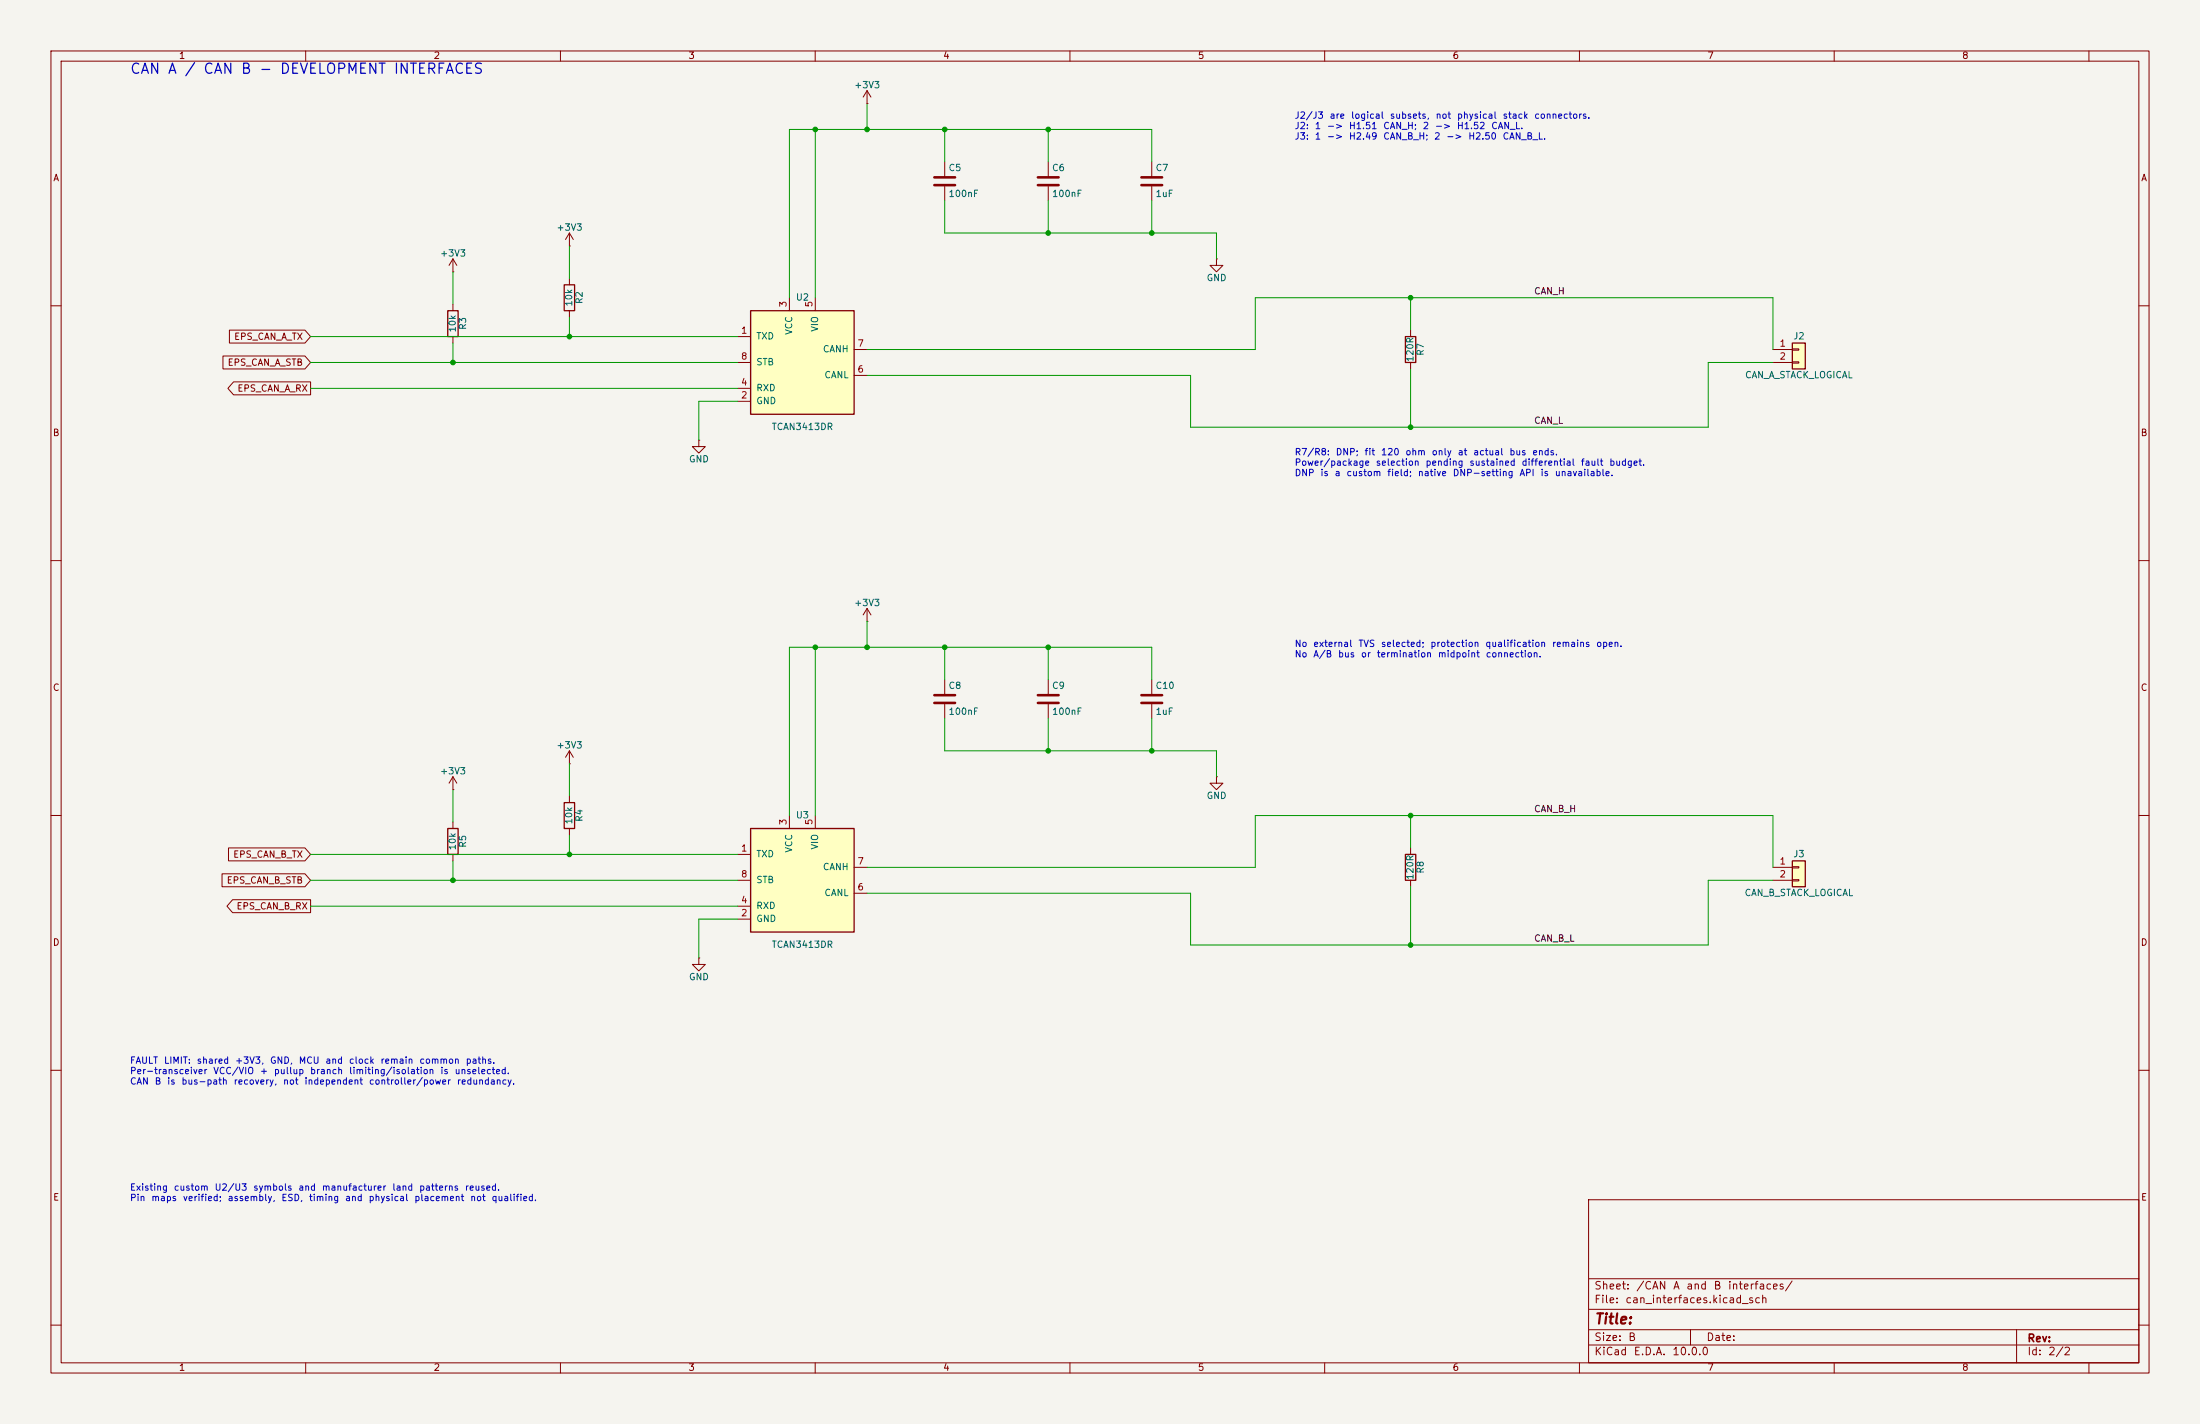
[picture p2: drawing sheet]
<svg xmlns="http://www.w3.org/2000/svg" width="432mm" height="279mm" viewBox="0 0 432 279" stroke-linecap="round" stroke-linejoin="round" font-family="sans-serif">
<path d="M0 0h431.8v279.4h-431.8z" fill="#f5f4ef" stroke="#f5f4ef" stroke-width=".2"/>
<g fill="none" stroke="#840000" stroke-width=".2">
<path d="M10 10h411.8v259.4h-411.8zM12 12h407.8v255.4h-407.8zM60 10v2M110 10v2M160 10v2M210 10v2M260 10v2M310 10v2M360 10v2M410 10v2M10 60h2M419.8 60h2"/>
<path d="M10 110h2M419.8 110h2M10 160h2M419.8 160h2M10 210h2M419.8 210h2M311.8 235.4h108v32h-108zM10 260h2M311.8 256.9h108M311.8 250.9h108M419.8 260h2M60 267.4v2"/>
<path d="M110 267.4v2M160 267.4v2M210 267.4v2M260 267.4v2M310 267.4v2M311.8 263.9h108M311.8 260.9h108M331.8 260.9v3M360 267.4v2M395.8 260.9v6.5M410 267.4v2"/>
</g>
<path d="M351.8 168.9h2.5v5.1h-2.5z" fill="#ffffc2"/>
<path d="M351.8 168.9h2.5v5.1h-2.5z" fill="none" stroke="#840000" stroke-width=".25"/>
<path d="M348 170.2h3.8M348 172.7h3.8M351.8 170.1h1.3v.2h-1.3zM351.8 172.6h1.3v.2h-1.3z" fill="none" stroke="#840000" stroke-width=".2"/>
<path d="M147.3 61h20.3v20.3h-20.3z" fill="#ffffc2"/>
<path d="M147.3 61h20.3v20.3h-20.3z" fill="none" stroke="#840000" stroke-width=".25"/>
<path d="M170.2 17.8l-.8 1.3M170.2 17.8l.7 1.3M170.2 17.8v2.5M170.2 20.3h.1M154.9 58.4v2.6M160 58.4v2.6M144.8 66h2.5M144.8 78.7h2.5M144.8 76.2h2.5M144.8 71.1h2.5M167.6 73.7h2.6M167.6 68.6h2.6" fill="none" stroke="#840000" stroke-width=".2"/>
<path d="M147.3 162.6h20.3v20.3h-20.3z" fill="#ffffc2"/>
<path d="M87.9 61h2v5h-2zM275.8 66h2.1v5.1h-2.1zM110.7 157.5h2.1v5.1h-2.1zM87.9 162.6h2v5h-2zM147.3 162.6h20.3v20.3h-20.3zM275.8 167.6h2.1v5.1h-2.1z" fill="none" stroke="#840000" stroke-width=".25"/>
<g fill="none" stroke="#840000" stroke-width=".2">
<path d="M185.4 31.8v2.7M185.4 36.6v2.8M205.7 31.8v2.7M205.7 36.6v2.8M226.1 31.8v2.7M226.1 36.6v2.8M88.9 53.3h.1M88.9 50.8v2.5M88.9 59.7v1.3M88.9 50.8l-.8 1.3M88.9 50.8l.8 1.3M238.8 50.8v1.3h1.2l-1.2 1.2-1.3-1.2h1.3"/>
<path d="M238.8 50.8h.1M88.9 66v1.3M276.9 64.8v1.2M276.9 71.1v1.3M170.2 119.4l-.8 1.3M170.2 119.4l.7 1.3M170.2 119.4v2.5M170.2 121.9h.1M185.4 133.4v2.7M185.4 138.2v2.8M205.7 133.4v2.7M205.7 138.2v2.8"/>
<path d="M226.1 133.4v2.7M226.1 138.2v2.8M88.9 154.9h.1M88.9 152.4l-.8 1.3M88.9 152.4l.8 1.3M88.9 152.4v2.5M111.8 149.9h.1M111.8 147.3v2.6M111.8 156.2v1.3M111.8 147.3l-.8 1.3M111.8 147.3l.7 1.3M238.8 152.4v1.3h1.2l-1.2 1.2-1.3-1.2h1.3"/>
<path d="M238.8 152.4h.1M88.9 161.3v1.3M88.9 167.6v1.3M111.8 162.6v1.2M144.8 167.6h2.5M144.8 177.8h2.5M144.8 172.7h2.5M154.9 160v2.6M160 160v2.6M167.6 175.3h2.6M167.6 170.2h2.6M276.9 166.4v1.2"/>
<path d="M276.9 172.7v1.3M144.8 180.3h2.5"/>
</g>
<path d="M183.4 34.8h4.1M183.4 36.3h4.1M203.7 34.8h4.1M203.7 36.3h4.1M224 34.8h4.1M224 36.3h4.1M183.4 136.4h4.1M183.4 137.9h4.1M203.7 136.4h4.1M203.7 137.9h4.1M224 136.4h4.1M224 137.9h4.1" fill="none" stroke="#840000" stroke-width=".51"/>
<path d="M351.8 67.3h2.5v5.1h-2.5z" fill="#ffffc2"/>
<path d="M110.7 55.9h2.1v5.1h-2.1zM351.8 67.3h2.5v5.1h-2.5z" fill="none" stroke="#840000" stroke-width=".25"/>
<g fill="none" stroke="#840000" stroke-width=".2">
<path d="M111.8 48.3h.1M111.8 45.7v2.6M111.8 54.6v1.3M111.8 45.7l-.8 1.3M111.8 45.7l.7 1.3M43.8 69.8h16l1.2 1.3-1.2 1.3h-16zM45 64.8h14.8l1.2 1.2-1.2 1.3h-14.8zM45.8 74.9h15.2v2.6h-15.2l-1.1-1.3zM111.8 61v1.2M348 68.6h3.8M348 71.1h3.8M351.8 68.5h1.3v.2h-1.3z"/>
<path d="M351.8 71h1.3v.2h-1.3zM137.2 86.4v1.2h1.2l-1.2 1.3-1.3-1.3h1.3M137.2 86.4h.1M43.6 171.4h16.2l1.2 1.3-1.2 1.3h-16.2zM44.8 166.4h15l1.2 1.2-1.2 1.3h-15zM45.7 176.5h15.3v2.6h-15.3l-1.2-1.3zM137.2 188v1.2h1.2l-1.2 1.3-1.3-1.3h1.3M137.2 188h.1"/>
</g>
<g fill="none" stroke="#009600" stroke-width=".2">
<path d="M160 25.4v33M170.2 20.3v5.1M185.4 25.4v6.4M185.4 39.4v6.3h53.4v5.1M205.7 25.4v6.4M205.7 39.4v6.3M226.1 31.8v-6.4h-71.2v33M226.1 39.4v6.3M88.9 53.3v6.4M111.8 48.3v6.3M276.9 58.4v6.4M61 66h83.8"/>
<path d="M61 71.1h83.8M61 76.2h83.8M88.9 67.3v3.8M111.8 62.2v3.8M144.8 78.7h-7.6v7.7M170.2 68.6h76.2v-10.2h101.6v10.2M276.9 72.4v11.4M348 71.1h-12.7v12.7h-101.6v-10.1h-63.5M160 127v33M170.2 121.9v5.1M185.4 127v6.4M205.7 127v6.4"/>
<path d="M226.1 133.4v-6.4h-71.2v33M88.9 154.9v6.4M111.8 149.9v6.3M185.4 141v6.3h53.4v5.1M205.7 141v6.3M226.1 141v6.3M61 167.6h83.8M61 172.7h83.8M61 177.8h83.8M88.9 168.9v3.8M111.8 163.8v3.8M170.2 170.2h76.2v-10.2h101.6v10.2"/>
<path d="M276.9 160v6.4M276.9 174v11.4M348 172.7h-12.7v12.7h-101.6v-10.1h-63.5M144.8 180.3h-7.6v7.7"/>
</g>
<g fill="#009600" stroke="#009600" stroke-width=".2">
<circle cx="160" cy="25.4" r=".46"/>
<circle cx="170.2" cy="25.4" r=".46"/>
<circle cx="185.4" cy="25.4" r=".46"/>
<circle cx="205.7" cy="127" r=".46"/>
<circle cx="205.7" cy="147.3" r=".46"/>
<circle cx="185.4" cy="127" r=".46"/>
<circle cx="160" cy="127" r=".46"/>
<circle cx="170.2" cy="127" r=".46"/>
<circle cx="205.7" cy="25.4" r=".46"/>
<circle cx="205.7" cy="45.7" r=".46"/>
<circle cx="226.1" cy="45.7" r=".46"/>
<circle cx="226.1" cy="147.3" r=".46"/>
<circle cx="111.8" cy="167.6" r=".46"/>
<circle cx="88.9" cy="71.1" r=".46"/>
<circle cx="111.8" cy="66" r=".46"/>
<circle cx="88.9" cy="172.7" r=".46"/>
<circle cx="276.9" cy="83.8" r=".46"/>
<circle cx="276.9" cy="160" r=".46"/>
<circle cx="276.9" cy="185.4" r=".46"/>
<circle cx="276.9" cy="58.4" r=".46"/>
</g>
<g font-size="2" fill="#0000c2">
<text x="25.4" y="15">CAN</text>
<text x="32.8" y="15">A</text>
<text x="36.1" y="15">/</text>
<text x="39.8" y="15">CAN</text>
<text x="47.2" y="15">B</text>
<text x="50.7" y="15">-</text>
<text x="54.8" y="15">DEVELOPMENT</text>
<text x="77.1" y="15">INTERFACES</text>
</g>
<text font-size="2" fill="#840000" x="312.8" y="260.3">Title:</text>
<g font-size="1.5" fill="#840000">
<text x="312.8" y="256.1">File:</text>
<text x="312.8" y="253.4">Sheet:</text>
<text x="318.9" y="256.1">can_interfaces.kicad_sch</text>
<text x="321" y="253.4">/CAN</text>
<text x="328.3" y="253.4">A</text>
<text x="330.8" y="253.4">and</text>
<text x="336.2" y="253.4">B</text>
<text x="339" y="253.4">interfaces/</text>
<text x="312.8" y="263.5">Size:</text>
<text x="319.5" y="263.5">B</text>
<text x="334.8" y="263.5">Date:</text>
<text x="397.8" y="263.7">Rev:</text>
<text x="312.8" y="266.3">KiCad</text>
<text x="320.5" y="266.3">E.D.A.</text>
<text x="328.1" y="266.3">10.0.0</text>
<text x="397.8" y="266.3">Id:</text>
<text x="401.9" y="266.3">2/2</text>
</g>
<g font-size="1.3" fill="#840000">
<text x="35" y="11.9">1</text>
<text x="85" y="11.9">2</text>
<text x="135" y="11.9">3</text>
<text x="185" y="11.9">4</text>
<text x="235" y="11.9">5</text>
<text x="285" y="11.9">6</text>
<text x="335" y="11.9">7</text>
<text x="385" y="11.9">8</text>
<text x="10.3" y="35.9">A</text>
<text x="420.1" y="35.9">A</text>
<text x="45.8" y="67">EPS_CAN_A_TX</text>
<text x="44.6" y="72.1">EPS_CAN_A_STB</text>
<text x="46.5" y="77.2">EPS_CAN_A_RX</text>
<text x="10.3" y="85.9">B</text>
<text x="420.1" y="85.9">B</text>
<text x="10.3" y="135.9">C</text>
<text x="420.1" y="135.9">C</text>
<text x="44.4" y="173.7">EPS_CAN_B_STB</text>
<text x="45.7" y="168.6">EPS_CAN_B_TX</text>
<text x="46.3" y="178.8">EPS_CAN_B_RX</text>
<text x="10.3" y="185.9">D</text>
<text x="420.1" y="185.9">D</text>
<text x="10.3" y="235.9">E</text>
<text x="420.1" y="235.9">E</text>
<text x="35" y="269.3">1</text>
<text x="85" y="269.3">2</text>
<text x="135" y="269.3">3</text>
<text x="185" y="269.3">4</text>
<text x="235" y="269.3">5</text>
<text x="285" y="269.3">6</text>
<text x="335" y="269.3">7</text>
<text x="385" y="269.3">8</text>
</g>
<g font-size="1.3" fill="#006464">
<text x="167.5" y="17.6">+3V3</text>
<text x="186.1" y="33.9">C5</text>
<text x="206.4" y="33.9">C6</text>
<text x="226.7" y="33.9">C7</text>
<text x="186.1" y="39">100nF</text>
<text x="206.4" y="39">100nF</text>
<text x="226.7" y="39">1uF</text>
<text x="109.1" y="45.6">+3V3</text>
<text x="86.3" y="50.6">+3V3</text>
<text x="114.7" y="59.8" transform="rotate(-90 114.7 59.8)">R2</text>
<text x="156.1" y="59.3">U2</text>
<text x="236.7" y="55.5">GND</text>
<text x="89.8" y="65.3" transform="rotate(-90 89.8 65.3)">10k</text>
<text x="91.8" y="64.8" transform="rotate(-90 91.8 64.8)">R3</text>
<text x="112.6" y="60.2" transform="rotate(-90 112.6 60.2)">10k</text>
<text x="155.8" y="65.8" transform="rotate(-90 155.8 65.8)">VCC</text>
<text x="160.9" y="65.2" transform="rotate(-90 160.9 65.2)">VIO</text>
<text x="148.3" y="66.9">TXD</text>
<text x="148.3" y="72">STB</text>
<text x="161.4" y="69.4">CANH</text>
<text x="277.7" y="71.1" transform="rotate(-90 277.7 71.1)">120R</text>
<text x="279.8" y="69.9" transform="rotate(-90 279.8 69.9)">R7</text>
<text x="351.9" y="66.9">J2</text>
<text x="148.3" y="77.1">RXD</text>
<text x="161.7" y="74.5">CANL</text>
<text x="342.4" y="74.5">CAN_A_STACK_LOGICAL</text>
<text x="148.3" y="79.6">GND</text>
<text x="151.4" y="84.7">TCAN3413DR</text>
<text x="135.1" y="91">GND</text>
<text x="167.5" y="119.2">+3V3</text>
<text x="186.1" y="135.5">C8</text>
<text x="206.4" y="135.5">C9</text>
<text x="226.7" y="135.5">C10</text>
<text x="186.1" y="140.6">100nF</text>
<text x="206.4" y="140.6">100nF</text>
<text x="226.7" y="140.6">1uF</text>
<text x="109.1" y="147.2">+3V3</text>
<text x="86.3" y="152.2">+3V3</text>
<text x="112.6" y="161.8" transform="rotate(-90 112.6 161.8)">10k</text>
<text x="114.7" y="161.4" transform="rotate(-90 114.7 161.4)">R4</text>
<text x="156.1" y="160.9">U3</text>
<text x="236.7" y="157.1">GND</text>
<text x="89.8" y="166.9" transform="rotate(-90 89.8 166.9)">10k</text>
<text x="91.8" y="166.4" transform="rotate(-90 91.8 166.4)">R5</text>
<text x="155.8" y="167.4" transform="rotate(-90 155.8 167.4)">VCC</text>
<text x="160.9" y="166.8" transform="rotate(-90 160.9 166.8)">VIO</text>
<text x="148.3" y="168.5">TXD</text>
<text x="148.3" y="173.6">STB</text>
<text x="161.4" y="171">CANH</text>
<text x="277.7" y="172.7" transform="rotate(-90 277.7 172.7)">120R</text>
<text x="279.8" y="171.5" transform="rotate(-90 279.8 171.5)">R8</text>
<text x="351.9" y="168.5">J3</text>
<text x="148.3" y="178.7">RXD</text>
<text x="161.7" y="176.1">CANL</text>
<text x="342.3" y="176.1">CAN_B_STACK_LOGICAL</text>
<text x="148.3" y="181.2">GND</text>
<text x="151.4" y="186.3">TCAN3413DR</text>
<text x="135.1" y="192.6">GND</text>
</g>
<g font-size="1.3" fill="#0000c2">
<text x="254" y="23.6">J2/J3</text>
<text x="260.9" y="23.6">are</text>
<text x="265.1" y="23.6">logical</text>
<text x="272.7" y="23.6">subsets,</text>
<text x="281.7" y="23.6">not</text>
<text x="285.9" y="23.6">physical</text>
<text x="294.8" y="23.6">stack</text>
<text x="301" y="23.6">connectors.</text>
<text x="254" y="25.6">J2:</text>
<text x="254" y="27.7">J3:</text>
<text x="258" y="25.6">1</text>
<text x="258" y="27.7">1</text>
<text x="260.3" y="25.6">-&gt;</text>
<text x="260.3" y="27.7">-&gt;</text>
<text x="264.6" y="25.6">H1.51</text>
<text x="264.6" y="27.7">H2.49</text>
<text x="271.4" y="25.6">CAN_H;</text>
<text x="271.4" y="27.7">CAN_B_H;</text>
<text x="279.1" y="25.6">2</text>
<text x="281.4" y="27.7">2</text>
<text x="281.5" y="25.6">-&gt;</text>
<text x="283.8" y="27.7">-&gt;</text>
<text x="285.8" y="25.6">H1.52</text>
<text x="288.1" y="27.7">H2.50</text>
<text x="292.6" y="25.6">CAN_L.</text>
<text x="294.8" y="27.7">CAN_B_L.</text>
<text x="254" y="89.6">R7/R8:</text>
<text x="262.1" y="89.6">DNP;</text>
<text x="267.7" y="89.6">fit</text>
<text x="270.9" y="89.6">120</text>
<text x="275.7" y="89.6">ohm</text>
<text x="280.9" y="89.6">only</text>
<text x="286" y="89.6">at</text>
<text x="289" y="89.6">actual</text>
<text x="296.1" y="89.6">bus</text>
<text x="300.6" y="89.6">ends.</text>
<text x="254" y="91.7">Power/package</text>
<text x="254" y="93.7">DNP</text>
<text x="259" y="93.7">is</text>
<text x="261.8" y="93.7">a</text>
<text x="264.2" y="93.7">custom</text>
<text x="269.9" y="91.7">selection</text>
<text x="272.2" y="93.7">field;</text>
<text x="278.2" y="93.7">native</text>
<text x="279.7" y="91.7">pending</text>
<text x="285" y="93.7">DNP-setting</text>
<text x="288.3" y="91.7">sustained</text>
<text x="298.1" y="93.7">API</text>
<text x="298.5" y="91.7">differential</text>
<text x="302.3" y="93.7">is</text>
<text x="305.1" y="93.7">unavailable.</text>
<text x="310.2" y="91.7">fault</text>
<text x="315.8" y="91.7">budget.</text>
<text x="254" y="127.2">No</text>
<text x="254" y="129.3">No</text>
<text x="257.7" y="127.2">external</text>
<text x="257.7" y="129.3">A/B</text>
<text x="262.5" y="129.3">bus</text>
<text x="266.5" y="127.2">TVS</text>
<text x="267" y="129.3">or</text>
<text x="270.1" y="129.3">termination</text>
<text x="270.9" y="127.2">selected;</text>
<text x="280.6" y="127.2">protection</text>
<text x="282.1" y="129.3">midpoint</text>
<text x="291.4" y="127.2">qualification</text>
<text x="291.5" y="129.3">connection.</text>
<text x="304.5" y="127.2">remains</text>
<text x="313.2" y="127.2">open.</text>
<text x="25.4" y="209">FAULT</text>
<text x="32.1" y="209">LIMIT:</text>
<text x="38.5" y="209">shared</text>
<text x="46" y="209">+3V3,</text>
<text x="52.9" y="209">GND,</text>
<text x="58.5" y="209">MCU</text>
<text x="63.8" y="209">and</text>
<text x="68.4" y="209">clock</text>
<text x="74.6" y="209">remain</text>
<text x="82.2" y="209">common</text>
<text x="91.3" y="209">paths.</text>
<text x="25.4" y="211.1">Per-transceiver</text>
<text x="25.4" y="213.1">CAN</text>
<text x="30.3" y="213.1">B</text>
<text x="32.7" y="213.1">is</text>
<text x="35.5" y="213.1">bus-path</text>
<text x="41.8" y="211.1">VCC/VIO</text>
<text x="45.7" y="213.1">recovery,</text>
<text x="50.9" y="211.1">+</text>
<text x="53.6" y="211.1">pullup</text>
<text x="55.4" y="213.1">not</text>
<text x="59.6" y="213.1">independent</text>
<text x="60.7" y="211.1">branch</text>
<text x="68.4" y="211.1">limiting/isolation</text>
<text x="72.3" y="213.1">controller/power</text>
<text x="86.3" y="211.1">is</text>
<text x="89.1" y="211.1">unselected.</text>
<text x="89.6" y="213.1">redundancy.</text>
<text x="25.4" y="233.9">Existing</text>
<text x="34" y="233.9">custom</text>
<text x="42" y="233.9">U2/U3</text>
<text x="49.6" y="233.9">symbols</text>
<text x="58.4" y="233.9">and</text>
<text x="63.1" y="233.9">manufacturer</text>
<text x="76.9" y="233.9">land</text>
<text x="82.2" y="233.9">patterns</text>
<text x="91.1" y="233.9">reused.</text>
<text x="25.4" y="236">Pin</text>
<text x="29.6" y="236">maps</text>
<text x="35.8" y="236">verified;</text>
<text x="44.6" y="236">assembly,</text>
<text x="55.1" y="236">ESD,</text>
<text x="60.5" y="236">timing</text>
<text x="67.6" y="236">and</text>
<text x="72.2" y="236">physical</text>
<text x="81.2" y="236">placement</text>
<text x="92.2" y="236">not</text>
<text x="96.4" y="236">qualified.</text>
</g>
<g font-size="1.3" fill="#0f0f0f">
<text x="301" y="58.1">CAN_H</text>
<text x="301" y="83.5">CAN_L</text>
<text x="301" y="159.7">CAN_B_H</text>
<text x="301" y="185.1">CAN_B_L</text>
</g>
<g font-size="1.3" fill="#a90000">
<text x="145.3" y="65.8">1</text>
<text x="154.7" y="60.4" transform="rotate(-90 154.7 60.4)">3</text>
<text x="159.8" y="60.4" transform="rotate(-90 159.8 60.4)">5</text>
<text x="145.3" y="70.9">8</text>
<text x="168.2" y="68.3">7</text>
<text x="349.2" y="68.3">1</text>
<text x="349.2" y="70.9">2</text>
<text x="145.3" y="75.9">4</text>
<text x="168.2" y="73.4">6</text>
<text x="145.3" y="78.5">2</text>
<text x="154.7" y="162" transform="rotate(-90 154.7 162)">3</text>
<text x="159.8" y="162" transform="rotate(-90 159.8 162)">5</text>
<text x="145.3" y="167.4">1</text>
<text x="145.3" y="172.5">8</text>
<text x="168.2" y="169.9">7</text>
<text x="349.2" y="169.9">1</text>
<text x="349.2" y="172.5">2</text>
<text x="145.3" y="177.5">4</text>
<text x="168.2" y="175">6</text>
<text x="145.3" y="180.1">2</text>
</g>
</svg>
